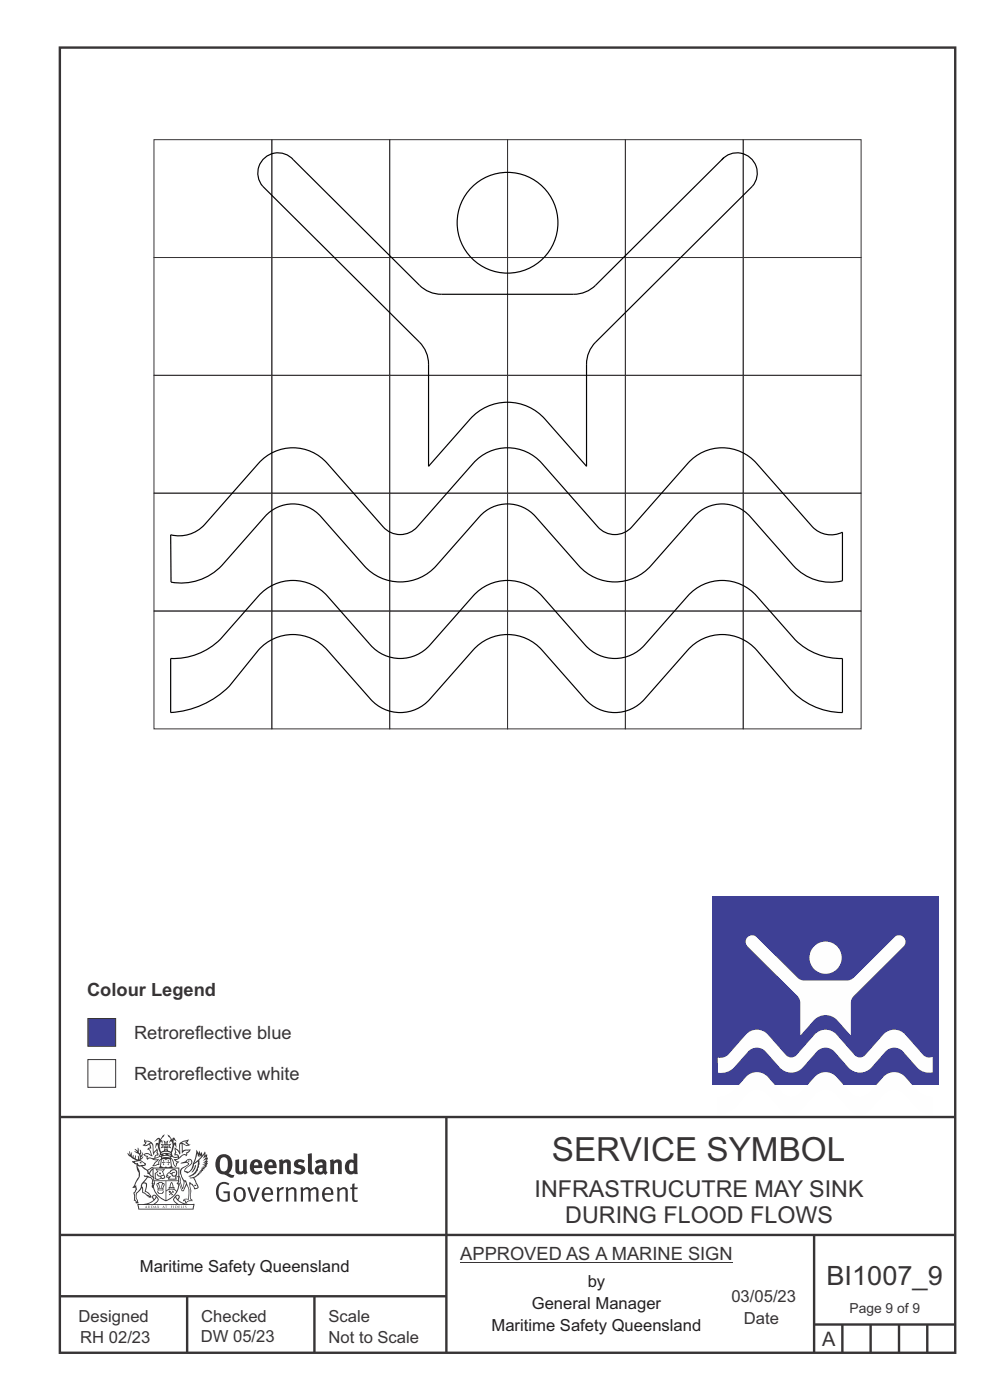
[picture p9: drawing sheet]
<svg xmlns="http://www.w3.org/2000/svg" width="210mm" height="297mm" viewBox="0 0 210 297" stroke-linecap="round" stroke-linejoin="round" font-family="sans-serif">
<g fill="none" stroke="#373435" stroke-width=".21">
<path d="M32.7 29.6h25v25h-25zM57.7 29.6h25v25h-25zM82.7 29.6h25v25h-25zM107.7 29.6h25v25h-25zM132.7 29.6h25v25h-25zM157.7 29.6h25v25h-25zM32.7 54.6h25v25h-25zM57.7 54.6h25v25h-25zM82.7 54.6h25v25h-25zM107.7 54.6h25v25h-25zM132.7 54.6h25v25h-25zM157.7 54.6h25v25h-25z"/>
<path d="M32.7 79.6h25v25h-25zM57.7 79.6h25v25h-25zM82.7 79.6h25v25h-25zM107.7 79.6h25v25h-25zM132.7 79.6h25v25h-25zM157.7 79.6h25v25h-25zM32.7 104.6h25v25h-25zM57.7 104.6h25v25h-25zM82.7 104.6h25v25h-25zM107.7 104.6h25v25h-25zM132.7 104.6h25v25h-25zM157.7 104.6h25v25h-25z"/>
<path d="M32.7 129.6h25v25h-25zM57.7 129.6h25v25h-25zM82.7 129.6h25v25h-25zM107.7 129.6h25v25h-25zM132.7 129.6h25v25h-25zM157.7 129.6h25v25h-25z"/>
</g>
<g fill="none" stroke="#000" stroke-width=".25">
<path d="M153.6 33.4l-27.3 27.1a6.6 6.6 0 0 1-4.6 1.9h-28.1a6.6 6.6 0 0 1-4.6-1.9l-26.8-26.6a4.3 4.3 0 0 0-6-.4 4.3 4.3 0 0 0-.5 6l33.3 33.1a6.6 6.6 0 0 1 1.9 4.7v21.6l8.8-10a10.6 10.6 0 0 1 15.9 0l8.8 10v-21.6a6.6 6.6 0 0 1 2-4.7l33.2-33.1a4.3 4.3 0 0 0-.5-6 4.3 4.3 0 0 0-6 .4M36.2 113.5a7.3 7.3 0 0 0 7.2-2.2l11.4-13a9.7 9.7 0 0 1 14.6 0l11.9 13.5a4.8 4.8 0 0 0 7.2 0l11.9-13.5a9.7 9.7 0 0 1 14.5 0l11.9 13.5a4.8 4.8 0 0 0 7.2 0l11.9-13.5a9.7 9.7 0 0 1 14.6 0l11.8 13.5a5.4 5.4 0 0 0 6.4 1.1v10.3a10.7 10.7 0 0 1-10.4-3.2l-9.2-10.4a7.9 7.9 0 0 0-11.9 0l-9.1 10.4a10.2 10.2 0 0 1-15.3 0l-9.2-10.4a7.9 7.9 0 0 0-11.9 0l-9.1 10.4a10.2 10.2 0 0 1-15.4 0l-9.1-10.4a7.9 7.9 0 0 0-11.9 0l-9.1 10.4a11.9 11.9 0 0 1-10.8 3.5zM36.2 151.2a19.2 19.2 0 0 0 12.4-5.6l6.2-7.7a9.7 9.7 0 0 1 14.6 0l9.2 10.4a8.4 8.4 0 0 0 12.6 0l9.1-10.4a9.7 9.7 0 0 1 14.7 0l9.1 10.4a8.4 8.4 0 0 0 12.6 0l9.2-10.4a9.7 9.7 0 0 1 14.6 0l6.7 7.9a15.1 15.1 0 0 0 11.5 5.4v-11.5a13.8 13.8 0 0 1-10-3.9l-8.2-9.4a9.7 9.7 0 0 0-14.6 0l-9.2 10.4a8.4 8.4 0 0 1-12.6 0l-9.1-10.4a9.7 9.7 0 0 0-14.7 0l-9.1 10.4a8.4 8.4 0 0 1-12.6 0l-9.2-10.4a9.7 9.7 0 0 0-14.6 0l-8 9.2a14.2 14.2 0 0 1-10.6 4.1v11.5"/>
<circle cx="107.7" cy="47.3" r="10.7"/>
</g>
<path d="M12.7 10.1h189.9v276.9h-189.9z" fill="none" stroke="#373435" stroke-width=".51"/>
<path d="M18.6 224.8h5.9v5.9h-5.9z" fill-rule="evenodd" fill="#fefefe" stroke="#373435" stroke-width=".21"/>
<path d="M18.6 216.1h5.9v5.9h-5.9z" fill-rule="evenodd" fill="#3e4095" stroke="#373435" stroke-width=".21"/>
<path d="M151.1 190.2h48v39.9h-48z" fill-rule="evenodd" fill="#3e4095"/>
<g fill="#fefefe">
<path d="M152.3 224.3a2.35 2.35 0 0 0 2.3-.6l3.6-4.2a3.1 3.1 0 0 1 4.7 0l3.8 4.3a1.54 1.54 0 0 0 2.3 0l3.8-4.3a3.1 3.1 0 0 1 4.7 0l3.8 4.3a1.54 1.54 0 0 0 2.3 0l3.8-4.3a3.1 3.1 0 0 1 4.6 0l3.8 4.3a1.74 1.74 0 0 0 2.1 .4v3.3a3.4 3.4 0 0 1-3.4-1.1l-2.9-3.3a2.53 2.53 0 0 0-3.8 0l-2.9 3.3a3.3 3.3 0 0 1-4.9 0l-3-3.3a2.53 2.53 0 0 0-3.8 0l-2.9 3.3a3.3 3.3 0 0 1-4.9 0l-2.9-3.3a2.53 2.53 0 0 0-3.8 0l-3 3.3a3.8 3.8 0 0 1-3.4 1.2z" fill-rule="evenodd"/>
<path d="M152.3 232.7a4.5 4.5 0 0 0 3.3-1.3l2.6-2.9a3.1 3.1 0 0 1 4.7 0l2.9 3.3a2.68 2.68 0 0 0 4.1 0l2.9-3.3a3.1 3.1 0 0 1 4.7 0l2.9 3.3a2.68 2.68 0 0 0 4 0l3-3.3a3.1 3.1 0 0 1 4.6 0l3.1 3.4 1.6 .7 1.2 .1v3.7l-1.2-.1-1.6-.8-3.1-3.3a3.1 3.1 0 0 0-4.6 0l-3 3.3a2.68 2.68 0 0 1-4 0l-2.9-3.3a3.1 3.1 0 0 0-4.7 0l-2.9 3.3a2.68 2.68 0 0 1-4.1 0l-2.9-3.3a3.1 3.1 0 0 0-4.7 0 8.8 8.8 0 0 1-3.5 3.5l-1.2 .5-1.2 .2z" fill-rule="evenodd"/>
<path d="M158.6 198.7a1.37 1.37 0 0 1 2 .2l8.5 8.5a2.11 2.11 0 0 0 1.5 .6h9a2.11 2.11 0 0 0 1.5-.6l8.6-8.6a1.37 1.37 0 0 1 1.9 0 1.37 1.37 0 0 1 .1 1.9l-10.6 10.6a2.11 2.11 0 0 0-.6 1.5v6.9l-2.8-3.2a3.4 3.4 0 0 0-5.1 0l-2.8 3.2v-6.9a2.11 2.11 0 0 0-.7-1.5l-10.6-10.6a1.37 1.37 0 0 1 .1-2z" fill-rule="evenodd"/>
<circle cx="175.1" cy="203.2" r="3.4"/>
</g>
<path d="M12.7 237h189.8M94.7 236.9v50.1M12.7 262h190M12.7 275h82M39.7 275v12M66.7 275v12M172.7 262v25M172.7 281h30M178.7 281v6M184.7 281v6M190.7 281v6M196.7 281v6" fill="none" stroke="#373435" stroke-width=".51"/>
<g fill="#373435">
<path d="M47 245.7a2.55 2.55 0 0 0 0 2.7l.3 .1a.81 .81 0 0 0 1-.9v-.6a1.04 1.04 0 0 0-1.1-1.5zM46.3 245.3a1.82 1.82 0 0 1 2.1-.2 1.82 1.82 0 0 1 .9 1.9 2.29 2.29 0 0 1-.8 1.9l.7 .3h.5l-.2 .6a2.87 2.87 0 0 1-2-.7 2.12 2.12 0 0 1-1.7-3.1z" fill-rule="evenodd"/>
<path d="M49.9 246.1l.8-.2v2a.46 .46 0 0 0 .3 .6 .46 .46 0 0 0 .6-.2v-2.2l.7-.2v2.4l.2 .5-.5 .4-.3-.3a1.02 1.02 0 0 1-1.2 .2 1.02 1.02 0 0 1-.6-1.1z" fill-rule="evenodd"/>
<path d="M54 246.7l-.1 .5h.9a.49 .49 0 0 0-.2-.6 .49 .49 0 0 0-.6 .1zM53.4 246.4a1.34 1.34 0 0 1 1.6-.3 1.34 1.34 0 0 1 .6 1.5v.2h-1.7a.77 .77 0 0 0 .5 .8 .77 .77 0 0 0 .9-.3l.3 .4a1.59 1.59 0 0 1-2 .2 1.59 1.59 0 0 1-.5-2z" fill-rule="evenodd"/>
<path d="M57 246.7l-.1 .5h1a.49 .49 0 0 0-.2-.6 .49 .49 0 0 0-.7 .1zM56.4 246.4a1.34 1.34 0 0 1 1.6-.3 1.34 1.34 0 0 1 .7 1.5v.2h-1.8a.77 .77 0 0 0 .5 .8 .77 .77 0 0 0 .9-.3l.4 .4a1.59 1.59 0 0 1-2.1 .2 1.59 1.59 0 0 1-.5-2z" fill-rule="evenodd"/>
<path d="M59.2 246.1l.7-.2 .1 .4a.95 .95 0 0 1 1-.3 .95 .95 0 0 1 .7 .8v2.3h-.8v-2.3a.46 .46 0 0 0-.8 .1v2.2h-.8z" fill-rule="evenodd"/>
<path d="M62.6 246.3a1.75 1.75 0 0 1 2-.1l-.2 .5-.6-.2a.43 .43 0 0 0-.6 .3l.4 .3a1.04 1.04 0 0 1 1.2 1.2 1.04 1.04 0 0 1-1.4 .9l-1.2-.4 .3-.6 1 .4 .4-.4a.88 .88 0 0 0-1-.5l-.4-.2-.1-.4z" fill-rule="evenodd"/>
<path d="M65.3 244.8l.8-.2 .1 3.8 .3 .2 .1 .5a.88 .88 0 0 1-1-.1 .88 .88 0 0 1-.3-1z" fill-rule="evenodd"/>
<path d="M67.8 247.8a.43 .43 0 0 0-.1 .7 .43 .43 0 0 0 .7-.1v-.7zM66.8 246.4a1.7 1.7 0 0 1 2.4 .1v1.8l.3 .4-.4 .5-.5-.3a1.03 1.03 0 0 1-1.7-.2 1.03 1.03 0 0 1 .8-1.5h.7v-.4a.8 .8 0 0 0-1.2 .1z" fill-rule="evenodd"/>
<path d="M70 246.1l.7-.2 .1 .4a.95 .95 0 0 1 1-.3 .95 .95 0 0 1 .7 .8v2.3h-.8v-2.3a.46 .46 0 0 0-.8 .1v2.2h-.8z" fill-rule="evenodd"/>
<path d="M74.3 246.7a1.48 1.48 0 0 0 0 1.7h.5l.2-.1v-1.5l-.3-.2zM75 244.6l.8 .2 .1 4.3h-.7l-.1-.2a1.26 1.26 0 0 1-1.4 0 1.26 1.26 0 0 1-.5-1.3 1.29 1.29 0 0 1 .4-1.3 1.29 1.29 0 0 1 1.4-.2z" fill-rule="evenodd"/>
<path d="M46.4 251.1a1.72 1.72 0 0 1 2.3 0l-.3 .3a1.24 1.24 0 0 0-1.4-.1 1.24 1.24 0 0 0-.6 1.3 1.49 1.49 0 0 0 1.2 2l.7-.2v-1.3h-.8l-.1-.4h1.3v2a1.93 1.93 0 0 1-2.2-.1 1.93 1.93 0 0 1-.7-2.2l.2-.7z" fill-rule="evenodd"/>
<path d="M50.4 252.4a1.65 1.65 0 0 0 .2 2.2 .99 .99 0 0 0 1-1.5 .78 .78 0 0 0-.4-.8 .78 .78 0 0 0-.8 .1zM50 252.1a1.33 1.33 0 0 1 1.6-.1 1.33 1.33 0 0 1 .5 1.5 1.31 1.31 0 0 1-1.3 1.5 1.31 1.31 0 0 1-1.2-1.6v-.5z" fill-rule="evenodd"/>
<path d="M52.5 251.9l.4-.1 .9 2.6 .8-2.5h.5l-1.1 3h-.5z" fill-rule="evenodd"/>
<path d="M56.3 252.4l-.2 .7h1.3a.7 .7 0 0 0-.3-.8 .7 .7 0 0 0-.8 .1zM55.9 252.2a1.22 1.22 0 0 1 1.5-.2 1.22 1.22 0 0 1 .5 1.5h-1.8a.93 .93 0 0 0 .5 1 .93 .93 0 0 0 1.1-.2l.2 .3a1.43 1.43 0 0 1-1.8 .1 1.43 1.43 0 0 1-.6-1.7z" fill-rule="evenodd"/>
<path d="M58.7 252l.4-.2 .1 .5 .4-.3 .6-.2-.2 .6a.66 .66 0 0 0-.8 .6v1.9h-.4z" fill-rule="evenodd"/>
<path d="M60.6 252l.4-.2 .1 .5a.94 .94 0 0 1 1-.4 .94 .94 0 0 1 .8 .7v2.3h-.5l-.1-2.5a.81 .81 0 0 0-1.2 .3v2.2h-.4z" fill-rule="evenodd"/>
<path d="M63.7 251.9l.5-.1 .1 .5 .4-.3a.78 .78 0 0 1 1.1 .3 .9 .9 0 0 1 1-.5 .9 .9 0 0 1 .8 .8v2.3h-.5l-.1-2.5a.67 .67 0 0 0-1.1 .3v2.2h-.5v-2.4l-.4-.2-.7 .4v2.2h-.5z" fill-rule="evenodd"/>
<path d="M69 252.4l-.1 .7h1.3a.7 .7 0 0 0-.3-.8 .7 .7 0 0 0-.9 .1zM68.7 252.2a1.22 1.22 0 0 1 1.5-.2 1.22 1.22 0 0 1 .5 1.5h-1.8a.93 .93 0 0 0 .4 1 .93 .93 0 0 0 1.2-.2l.1 .3a1.44 1.44 0 0 1-1.7 .1 1.44 1.44 0 0 1-.6-1.7z" fill-rule="evenodd"/>
<path d="M71.4 252l.5-.2 .1 .5a.94 .94 0 0 1 1-.4 .94 .94 0 0 1 .8 .7v2.3h-.5l-.1-2.5a.81 .81 0 0 0-1.2 .3v2.2h-.4z" fill-rule="evenodd"/>
<path d="M74.7 251.2l.5-.2v.9h.7l-.1 .4h-.6v2.2l.1 .1h.5l.1 .3a.75 .75 0 0 1-1.2-.6v-2h-.4v-.4h.4z" fill-rule="evenodd"/>
<path d="M30.8 242.1l1.1 .3-.9 .5h-.4l.6-.5zM31.8 242.7l.2-.1a2.44 2.44 0 0 1 .4 2l.1 .4 .7-1-.1 .6 .3 .3a.57 .57 0 0 0-.6 .8l-1-.2-.5 .2 .2-.5-.8-.2 .7-.2 .9 .5 .1-.1-.6-1.3-.2-.1 .5-.1zM30.7 241.7l-.1 .4 .2 .4-.6 .4a1.04 1.04 0 0 0 1.4-.1l.2 .7h-.3l-.2 .4a.94 .94 0 0 1 .8 1.1l-.2-.1a1.16 1.16 0 0 0-1.5-.1l.3 .4 .4 .2 .1 .5 .2 .1 .1-.1a.94 .94 0 0 1 1.1 .2h.8l-1.2 1.2a1.13 1.13 0 0 0 1.2-.2l.4-.1-.1-.4 .5-.7a.83 .83 0 0 0-.6 1.1l-.3-.1-.7 .3 1.1-1.4-.5 .2-.5-.1 1.3-.5-.1-.2-.9 .4v-.3l.2-.2 .3 .1 .1-.3-.2-.4v-.6l-.1-.3-.7 .9v-.7a1.42 1.42 0 0 0-1.6-1.8z" fill-rule="evenodd"/>
<path d="M38.5 242.5l.5-.3 .7-.1-.6 .3 .8 .5h-.3zM38.3 242.7h.2l.1 2a1.69 1.69 0 0 1 1.6-.7l-.8 .5 .1 .5a1.1 1.1 0 0 0-1.5 .6l-.1-.5-.2-.2h-.5l.3-.4-.3-.7a1.42 1.42 0 0 1 .8 1.1l.2-.1zM37.1 243.4l.1 1-.2 .3 .1 .5 .5-.1 .1 .2a.96 .96 0 0 1-1.1-.1l-.1 .1a1.06 1.06 0 0 0 1.3 .2v.1a.72 .72 0 0 1-1 .2l.3 .5 .6 .3-.4 .1-.1 .7-.2-.4-.4-1.1-.4-.4 .4 .9a1.54 1.54 0 0 0 .7 1.2l.2-.3a.58 .58 0 0 1 .4-.7l.2-.2h-.3l-.5-.3 .9-.5a.93 .93 0 0 1 1.2-.5v.2l.2-.1 .1-.5a.99 .99 0 0 0 .7-.9l-1.3 .1-.3 .3-.1-1.5 .9 .4 .9-.3h-.4l-.5-.4 .4-.7-.6 .2a1.46 1.46 0 0 0-1.4 2.1v.4l-.2-.4z" fill-rule="evenodd"/>
<path d="M35.6 246.1l.2 .1-.1 .4h.4l-.4 .1v.5l-.1-.6h-.3l.3-.1z" fill-rule="evenodd"/>
<path d="M34.6 246.1l.2 .1v.3l.3 .1h-.3l-.1 .6v-.5l-.4-.1h.4z" fill-rule="evenodd"/>
<path d="M34.3 246a.57 .57 0 0 1 .9 .2 .57 .57 0 0 1 .9-.2l.2 1.4-.2 .1a.57 .57 0 0 1-.9-.1 .69 .69 0 0 1-1.1 0zM34.2 245.3l-.3 2.1-.2 .4h3l-.2-.4-.3-2.1h-.2v.3l-.8-.1-.8 .1v-.3z" fill-rule="evenodd"/>
<path d="M34.2 249.6a.3 .3 0 0 0 .6 0 .3 .3 0 0 0-.6 0zM33.3 248.2l.3 .3-.3 .3a.79 .79 0 0 0 0 1.3l.8-.2-.1-.3a.55 .55 0 0 1-.7-.6h.1l.2 .3 .3 .1 .8-.2-.4-.7 .4-.3-.7 .1zM33 247.9l1.1 .2 .9-.2-.4 .7 .4 1.1a.56 .56 0 0 1-.8 .3l-.2 .1a.73 .73 0 0 1-.9 .1 .73 .73 0 0 1-.3-.9v-.4l.6-.4z" fill-rule="evenodd"/>
<path d="M35.6 249.1l.7-.5a.58 .58 0 0 1 1-.1 .58 .58 0 0 1-.4 .9l-.3-.3a.43 .43 0 0 1 .6-.3v-.1a.57 .57 0 0 0-.8 .2l-.2-.1-.3 .2 .4 .1a.55 .55 0 0 0 .9 .4v.6h-1.3l.3-.4-.1-.2-.6 .1 .2-.2-.2-.1zM35.4 249l-.1 .2a.39 .39 0 0 0 .2 .7l.3-.1-.2 .5h1.9l-.1-.8a.86 .86 0 0 0-.1-1.4 .86 .86 0 0 0-1.3 .4z" fill-rule="evenodd"/>
<path d="M36 252h.8v.2h-.8zM36.4 251l.2 .8h-.4zM36.4 250.7l-.3 .5-.1 .6h-.2v.4l-.7 .4 .2 .2a1.48 1.48 0 0 1 2.1 .1l.2-.1-.6-.5v-.5h-.2l-.1-.6z" fill-rule="evenodd"/>
<path d="M35.8 252.6l.4 .1 .1 .3 .3-.2-.2-.2a.38 .38 0 0 1 .5 .5l-.2-.2-.3 .3 .3 .2-.3 .2-.1-.3-.4 .3-.1-.2 .4-.3-.1-.1-.2 .1z" fill-rule="evenodd"/>
<path d="M34.5 251.2h.2v.2l-.2 .6h-.2zM33.6 252.5h.9v.2a.55 .55 0 0 1-.8 .4v-.2h-.2zM33.4 251.2h.2l.2 .8h-.2zM33.6 252.2h.8l.1 .1-.8 .1zM33.8 250.9h.5l-.2 1.1h-.1zM33.3 251l-.1 .3 .3 1.2a.48 .48 0 0 0-.1 .5 .48 .48 0 0 0 .5 .3l.5-.1a.49 .49 0 0 0 .2-.7l.3-1.2-.1-.3a1.42 1.42 0 0 0-1.5 0z" fill-rule="evenodd"/>
<path d="M33.7 248.8h.4l.1 .3h-.3z" fill-rule="evenodd"/>
<path d="M41.3 247.3l.3-.2-.2 .9-.6 .7h-.2l.5-.7z" fill-rule="evenodd"/>
<path d="M39.7 246.2l.3-.2 .5 .2a.88 .88 0 0 1-.6 1.1 1.22 1.22 0 0 0-.8 1.3l.5 .2a.72 .72 0 0 0 .9-.4l.5-.8 .2-.6 .8-.6v.3a2.85 2.85 0 0 1-2 2.8l.1 .1a2.13 2.13 0 0 0 1.9-1.5v-.2a2.01 2.01 0 0 0 .3-1.8l1.1-1.3-.4 1 .7-.5-.7 1 .8-.4-.8 .8 .7-.1-.9 .5 .8-.1-.8 .4h.7l-.8 .3 .3 .2h-.4l.2 .4-.4-.1 .2 .3h-.4l.1 .3h-.1a2.16 2.16 0 0 1-2 1l.1 .2h.4a.76 .76 0 0 1 .7 .7l.5 1.2-.6 .2a1.45 1.45 0 0 0-1.1-1.3l.2 1.8-.1 1.9 .4 .2a1.07 1.07 0 0 0-1.2 .4v-.3l-.5-.2a.87 .87 0 0 1 1.1-.1v-.7a4.4 4.4 0 0 0-.6-3.1l-.1-.3h-.2a2.16 2.16 0 0 1-.7-2.2l.3-.3 1.2-.8a.55 .55 0 0 0-.4-.7zM37.8 249.6a.76 .76 0 0 1 .3 1.1l.6 1.6 .4-1.7 .2 .1a.61 .61 0 0 1-.1 .9l-.3 .9h-.2l-.7-1.6-.3 .1a1.18 1.18 0 0 0 .1-1.4zM41.8 244.7l.2 .8 .3-.6v.6l.4-.5a1.9 1.9 0 0 1-1.2 1.4l-.3 .3zM38.2 246.8l1.4-.1 .2 .1v.3l-.5 .3a1.26 1.26 0 0 0-.9 1.9l.2 .7a1.84 1.84 0 0 1 .1 2l-.4-1.3a.96 .96 0 0 0-.4-1.3l-.4 .3a.78 .78 0 0 1 0 1.2l.1 .3h.4l.4 1.1a.38 .38 0 0 0 .2 .4 .38 .38 0 0 0 .4-.1l.6-1.2a2.94 2.94 0 0 1 .4 2.5l-.1 .5-.8-.1-.3 .4v.2l.4-.1 .1 .4 .2 .1a1.02 1.02 0 0 1 1.3-.5v-.4l-.3-.1 .1-1.7-.3-1.4 .1 .1a1.14 1.14 0 0 1 .8 .9 .63 .63 0 0 0 .8-.2 .63 .63 0 0 0-.2-.8l-.6-1.3 .9-.6 .2-.3 .3-.1-.1-.2h.4l-.1-.3h.3l-.1-.3 .5-.1-.2-.2 .6-.4v-.2l-.2 .1 .4-.6-.3 .1 .3-.6-.4 .1 .4-.5v-.3l-.3 .2 .2-.6-.1-.3-.4 .3v-.8l-.6 .8-.2-.7-.2 .5-.3-.8-.1 .6-.5-.8-.1 1.4-.6 1.9a1.81 1.81 0 0 1-1 1.4l-.6-.2a1.75 1.75 0 0 1 1.1-1.2 .75 .75 0 0 0 .1-1.3 .75 .75 0 0 0-1.2 .5z" fill-rule="evenodd"/>
<path d="M41.2 251.4l.3-.1 .2 .3h-.4z" fill-rule="evenodd"/>
<path d="M29.4 255.6h11.6l-.1 .8h-11.4zM31.3 255.4l.5-.1a2.48 2.48 0 0 0 1.4-1.3l.3 .6-.5 .5-.5 .3zM32.5 253.8l.3-.2 .2 .2-.3 .6zM37.2 254a2.65 2.65 0 0 0 1.8 1.4h-1.1l-.5-.3-.5-.5zM37.4 253.8l.2-.2 .3 .2-.3 .6zM29.2 255.4l.1 1.2h11.8l.2-1.1-.2-.1a4.1 4.1 0 0 1-3.3-.9l.3-.4-.1-.5a1.06 1.06 0 0 0-1.3 .9l.2 .4 .6 .5h-4.7l.3-.1a.84 .84 0 0 0 .6-.7 .84 .84 0 0 0-.5-.9l-.3-.2-.5 .1-.1 .5 .3 .4a4.2 4.2 0 0 1-3.4 .9z" fill-rule="evenodd"/>
<path d="M31 255.9l.1 .2h-.2zM31 255.8l-.3 .5 .4-.1 .2 .1z" fill-rule="evenodd"/>
<path d="M31.3 255.8h.3v.4a.25 .25 0 0 0 .2-.1 .25 .25 0 0 0-.1-.3h.1a.29 .29 0 0 1 0 .4 .29 .29 0 0 1-.4 0 .29 .29 0 0 1 0-.4z" fill-rule="evenodd"/>
<path d="M32.2 255.8a.22 .22 0 0 1 .3 .2 .22 .22 0 0 1-.3 .2zM32 255.8l.1 .5a.33 .33 0 0 0 .4-.1 .33 .33 0 0 0 0-.4 .33 .33 0 0 0-.5 0z" fill-rule="evenodd"/>
<path d="M32.9 255.9l.1 .2h-.2zM32.9 255.8l-.2 .5 .3-.1 .2 .1z" fill-rule="evenodd"/>
<path d="M33.3 255.8h.2l.1 .2 .2-.2-.2 .2 .2 .3-.3-.2-.1 .2h-.1l.2-.3z" fill-rule="evenodd"/>
<path d="M34.7 255.9l.1 .2h-.2zM34.7 255.8l-.3 .5 .4-.1 .2 .1z" fill-rule="evenodd"/>
<path d="M35 255.8h.5h-.2v.5h-.2l.1-.5z" fill-rule="evenodd"/>
<path d="M36.2 255.8h.3h-.1v.2h.1h-.1v.3h-.2z" fill-rule="evenodd"/>
<path d="M36.7 255.8h.2v.5h-.2z" fill-rule="evenodd"/>
<path d="M37.3 255.8a.22 .22 0 0 1 .3 .2 .22 .22 0 0 1-.3 .2zM37.1 255.8v.5a.33 .33 0 0 0 .5-.1 .33 .33 0 0 0 0-.4 .33 .33 0 0 0-.5 0z" fill-rule="evenodd"/>
<path d="M37.8 255.8h.4h-.2v.2h.1h-.1v.2l.2 .1h-.4z" fill-rule="evenodd"/>
<path d="M38.4 255.8h.2l-.1 .4 .2 .1h-.3z" fill-rule="evenodd"/>
<path d="M38.9 255.8h.2v.5h-.2z" fill-rule="evenodd"/>
<path d="M39.3 255.8h.2l-.1 .1 .2 .2-.2 .2h-.1v-.2l.2 .1z" fill-rule="evenodd"/>
<path d="M34.2 244.6a1.51 1.51 0 0 1 2 .2 2.67 2.67 0 0 0-2.1 0zM35.7 244.8l.4 .2 .1 .2-.4-.1zM34.6 244.9l.5-.1 .1 .2h-.4zM34 245.1l.3 .1-.3 .1zM34.9 244.1l.3-.2 .3 .2zM34.9 242.9h.2v.4h-.2zM35 242.3l.2 .2 .2-.2-.1 .4h-.2zM35.1 243.5h.2l.1 .4-.2-.2-.2 .2zM35.3 242.9h.2v.4h-.2zM34.4 242.9l.3 .1 .1 .2-.4 .1 .2-.2zM35.7 243l.3-.1-.2 .2 .2 .2-.4-.1zM32.7 242.1l1-.5-.1 1-.2-.1-.3 .1-.3 1.1 .5-1 .3 .9a1.84 1.84 0 0 1 .2 1.7l.4 .1a2.48 2.48 0 0 1 2.2 .1l.2-.3-.2-.7 .7-1.7 .4 .6-.2-1-.2-.1-.2 .3v-.9l.6 .4-.6-.7h-.3l-.1 .4-.5-.8-.5-.3 .2 .4 .6 .6-.5 .7 .4-.3a2.06 2.06 0 0 1 0 2.2l-.5-.2-.2-.6 .1-.1 .8 .2-.4-.5 .4-.5-.7 .2-.2-.2 .2-.7-.5 .4-.5-.4 .2 .7-.2 .2-.7-.2 .4 .5-.4 .5 .8-.2 .1 .1-.2 .6-.5 .2a2.02 2.02 0 0 1 0-2.2l.3 .5-.1-.6-.3-.1 .8-1.2-.4 .3-.5 .7-.2-.3a.8 .8 0 0 0-.8 .5z" fill-rule="evenodd"/>
<path d="M29.2 247.3l.3 .2a.61 .61 0 0 1 .8 .3l.3 .2a.8 .8 0 0 1 .6 1l.4 .1 .5 .6a1 1 0 0 1 .5 1l-.1 .7v-.5h-.1a.96 .96 0 0 0-.8-1.3l-.2-.2h-.7l-.1-.1-.1 .1 .1 .3h.6l-1.2 1.4-.2 .9-.4 .6a1.33 1.33 0 0 0-.5 1.8l.2 .5a1.26 1.26 0 0 1-.5-1.4l-.1-.4a1.56 1.56 0 0 0 .4-1.7l-.3 .2 .2-.5a3.2 3.2 0 0 0 .7-3zM30.4 251.1h.4a2.06 2.06 0 0 1-.1 1.6l.7 .5 .4 .5-.6-.2-.8-.6-.1-.9a.51 .51 0 0 1 .1-.9zM28.6 246.5a1.52 1.52 0 0 1 2.1 .6l-1.1 .1-.2-.1-.1-.4-.5 .1zM27.5 244.2v.8l-.3-.4-.1 .1a3.1 3.1 0 0 0 1.9 1.5l-1 .1 .5 .6 .5 .1 .1 1.1a1.84 1.84 0 0 1-.3 2.5l-.4 .9-.3 .4 .2 .1 .4-.1 .1 .4-.2 .5-.3 .2 .1 1.8 .2-.1 .3 .6h.1l.4-.1-.1-.5a1.3 1.3 0 0 1-.1-1.6l.9-1.1 .1 1.1 .6 .2 .5 .6 .1-.2 .2 .4 .5-.1a1.85 1.85 0 0 0-1.2-1.3l.1-.3a1.39 1.39 0 0 0 0-1.5h-.5l.5-.6a.66 .66 0 0 1 .9-.4 .66 .66 0 0 1 .3 .9l-.1 .4h.2v.1l-.1 .3 .2 .5 .1-.3a2.24 2.24 0 0 0 .1-2.2 .73 .73 0 0 1-.7-.7 .73 .73 0 0 1 .6-.7v-.2a.94 .94 0 0 0-.9 .8 .48 .48 0 0 1-.1-.5 .48 .48 0 0 1 .5-.3l.5-.3a.51 .51 0 0 0-.8 .2l-.5 .3-1-.8 .6-.1 .2-.5-1.2-.7 .5-.4v-.4l-.5 .5 .1-.2a.69 .69 0 0 0 .2-1.1v.5l-.2 .2v-1.1l-.3-.2 .1 .6-.1 .2-.4-1.2v.6l-.6-.3 .5 .6-.6-.2 .3 .3a1 1 0 0 1 .7 1.5l-.2-.8v.8l-.5-.2v-.7l-.2 .6-.2-.1-.1-.6-.2 .4-.2-.2 .1-.7-.2 .5z" fill-rule="evenodd"/>
<path d="M29.6 246.7l.2-.2 .3 .3z" fill-rule="evenodd"/>
<path d="M32.4 247.7h5.6v2l-.2-.1v-1.7h-5.2v2.5h5.2v-.8l.1 .2-.1 1.1v-.3h-2.5v4a4.1 4.1 0 0 0 2.6-3.6l.1-.1a4 4 0 0 1-2.8 3.9 4.2 4.2 0 0 1-2.8-4.7l.1 1.3 .1-.1a3.8 3.8 0 0 0 2.5 3.3v-4h-2.5l-.2-.9z" fill-rule="evenodd"/>
<circle cx="40" cy="246.3" r=".17"/>
</g>
<path d="M97.6 267.8h57.8" fill="none" stroke="#373435" stroke-width=".21"/>
<text font-size="7.1" fill="#373435" x="117.1" y="246.2">SERVICE SYMBOL</text>
<text font-size="5.6" fill="#373435" x="175.3" y="272.7">BI1007_9</text>
<g font-size="4.9" fill="#373435">
<text x="113.4" y="254">INFRASTRUCUTRE MAY SINK</text>
<text x="119.9" y="259.5">DURING FLOOD FLOWS</text>
</g>
<text font-size="4.2" fill="#373435" x="174.4" y="285.6">A</text>
<g font-size="3.9" fill="#373435">
<text x="18.5" y="211.3">Colour Legend</text>
<text x="28.4" y="220.4">Retroreflective blue</text>
<text x="28.4" y="229.1">Retroreflective white</text>
<text x="97.6" y="267.4">APPROVED AS A MARINE SIGN</text>
</g>
<g font-size="3.5" fill="#231f20">
<text x="29.7" y="269.8">Maritime Safety Queensland</text>
<text x="124.7" y="273">by</text>
<text x="112.8" y="277.7">General Manager</text>
<text x="104.3" y="282.4">Maritime Safety Queensland</text>
</g>
<g font-size="3.5" fill="#373435">
<text x="16.7" y="280.4">Designed</text>
<text x="42.7" y="280.4">Checked</text>
<text x="69.7" y="280.4">Scale</text>
<text x="155.1" y="276.1">03/05/23</text>
<text x="157.8" y="280.9">Date</text>
<text x="17" y="284.8">RH 02/23</text>
<text x="42.6" y="284.8">DW 05/23</text>
<text x="69.7" y="285">Not to Scale</text>
</g>
<text font-size="2.9" fill="#373435" x="180.2" y="278.4">Page 9 of 9</text>
</svg>
